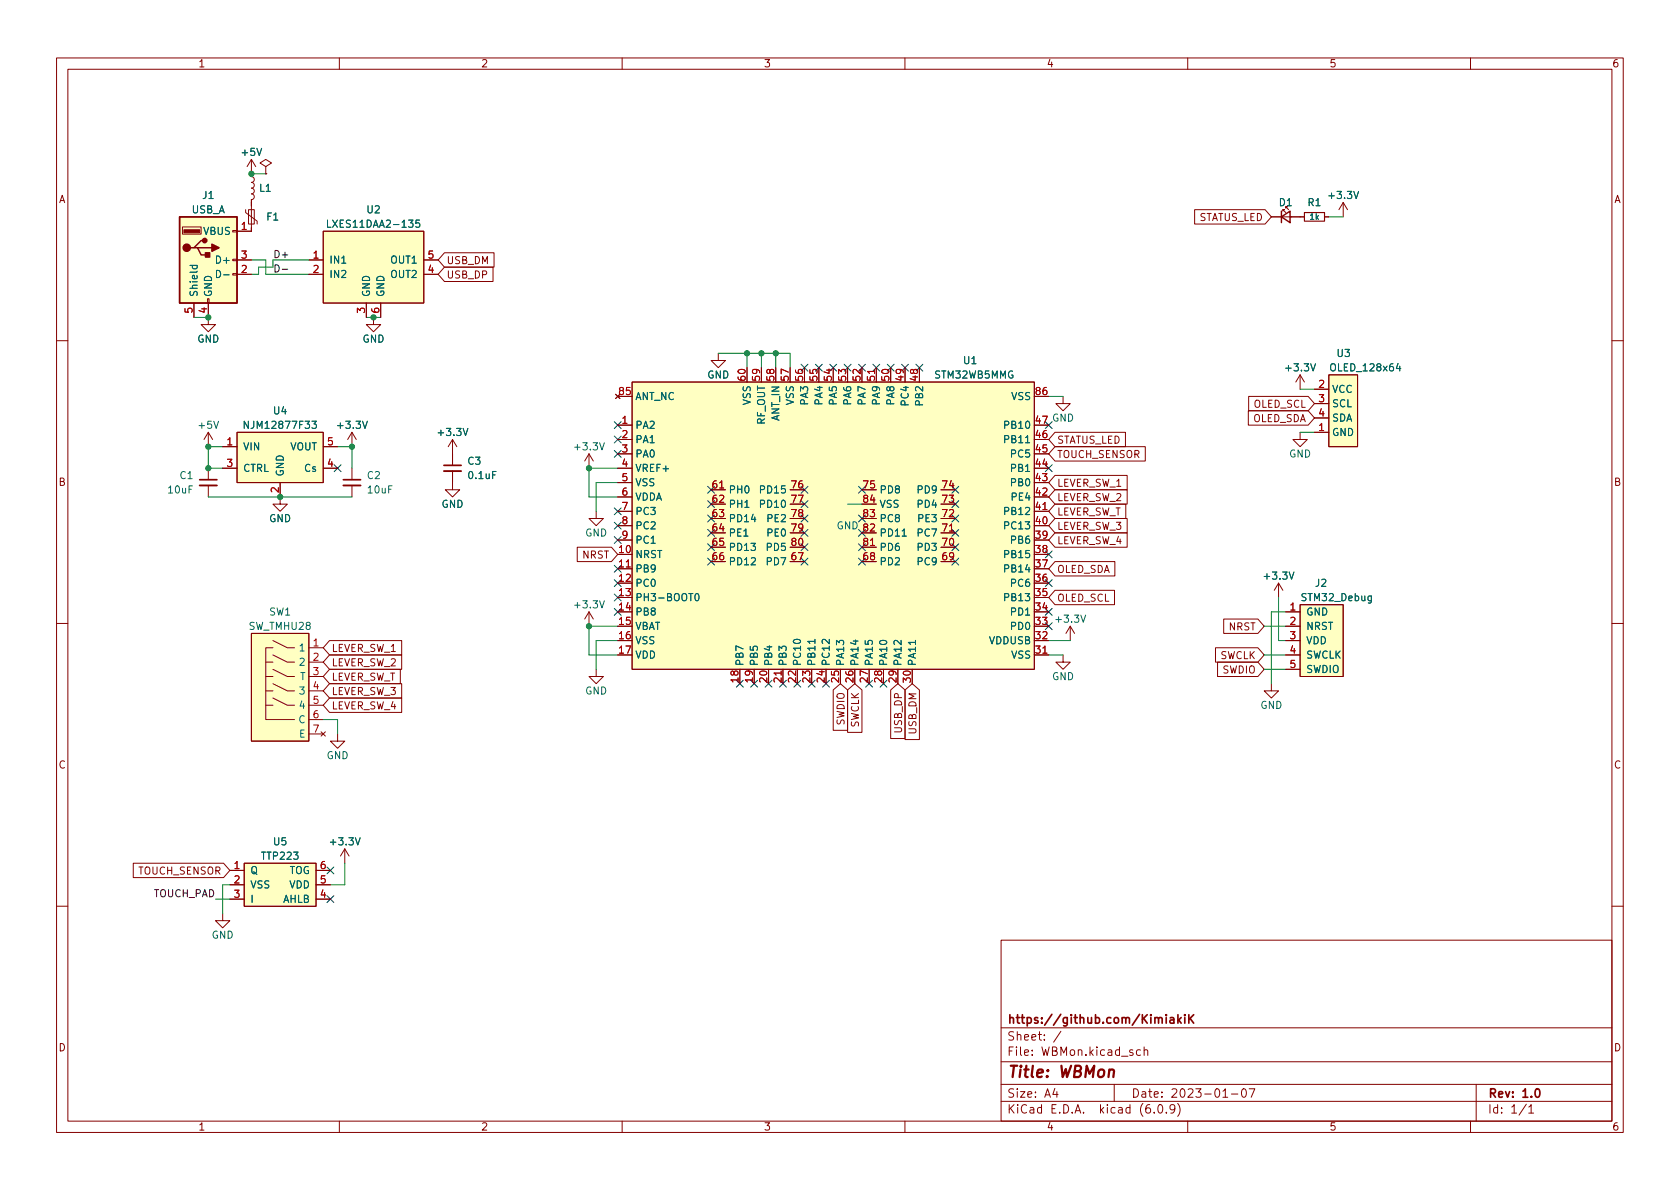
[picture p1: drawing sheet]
<svg xmlns="http://www.w3.org/2000/svg" width="297mm" height="210mm" viewBox="0 0 297 210" stroke-linecap="round" stroke-linejoin="round" font-family="sans-serif">
<g fill="none" stroke="#840000" stroke-width=".18">
<path d="M10 10.2h277v190.1h-277zM12 12.2h273v186.1h-273zM60 10.2v2M110 10.2v2M160 10.2v2M210 10.2v2M260 10.2v2M43.4 37.1v.5l2.1 1.5v.5M43.9 37.1h1.1v2.5h-1.1zM44.4 28.2l.1 3 .3 .2 .2 .3-.2 .4-.3 .2 .3 .1 .2 .3-.2 .4-.3 .2 .4 .2v.4l-.1 .3-.3 .1 .3 .1 .2 .4-.2 .4-.3 .1-.1 5.6h-2.5M44.4 28.2l-.7 1.3M44.4 28.2l.8 1.3"/>
<path d="M47 29.5l1-.7-1-.6-1 .6 1 .7v1.2M47 30.7h.1M211.2 37.1h12.5l1.1 1.2-1.1 1.3h-12.5zM224.8 38.3h5.8M226.8 37.3v-.2h.3h-.3l.5 .5M227.3 36.8v-.2h.3h-.3l.5 .5M234.2 38.3h.7M237.5 35.8l-.8 1.3M237.5 35.8v2.5M237.5 35.8l.8 1.3M32.3 40.1h3.3v1.3h-3.3zM34.3 53.6v2.5"/>
<path d="M36.7 52.8h.3v.8h-.3zM36.8 53.6v3.8h1.3l-1.3 1.3-1.2-1.3h1.2M41.1 48.4h.8v.2h-.8zM41.1 45.8h.8v.3h-.8zM41.1 40.8h.8v.2h-.8zM41.9 46h2.5M41.9 48.5h2.5M54.6 46h2.5M54.6 48.5h2.5M57.1 40.9h17.8v12.7h-17.8zM64.8 53.6v2.5M66 56.1v1.3h1.3l-1.3 1.3-1.2-1.3h1.2"/>
<path d="M67.3 53.6v2.5M74.9 46h2.6M74.9 48.5h2.6M78.6 47.2h8.6v2.6h-8.6l-1.1-1.3zM78.6 44.7h8.8v2.5h-8.8l-1.1-1.2zM10 60.2h2M36.8 76.4l-.7 1.3M36.8 76.4v2.6M36.8 76.4l.8 1.3M39.4 79h2.5M41.9 76.4h15.2v8.9h-15.2zM57.1 79h2.6"/>
<path d="M62.2 76.4v2.6M62.2 76.4l-.7 1.3M62.2 76.4l.8 1.3M80 77.7v4.6M80 77.7l-.8 1.3M80 77.7l.8 1.3M108.8 69.7l.8 .8M109.2 75.2h2.6M109.2 77.7h2.6M109.6 69.7l-.8 .8M111.8 67.6h71.1v50.8h-71.1zM127 62.5v1.2h1.3l-1.3 1.3-1.3-1.3h1.3"/>
<path d="M154.9 65v2.6M186.5 79h16v2.5h-16l-1.1-1.2zM186.5 76.4h12.5v2.6h-12.5l-1.1-1.3zM188 70.1v1.3h1.2l-1.2 1.2-1.3-1.2h1.3M220.7 72.6h10.6l1.1 1.3-1.1 1.3h-10.6zM220.8 70.1h10.5l1.1 1.3-1.1 1.2h-10.5zM229.9 76.4v1.3h1.2l-1.2 1.3-1.3-1.3h1.3M229.9 66.3l-.8 1.3M229.9 66.3v2.5M229.9 66.3l.7 1.3M232.4 76.4h2.5M232.4 68.8h2.5"/>
<path d="M232.4 71.4h2.5M232.4 73.9h2.5M234.9 66.3h5.1v12.7h-5.1zM285 60.2h2M36.8 82.8v2M36.8 85.8v2.1M39.4 82.8h2.5M49.5 85.3v3.8h1.3l-1.3 1.3-1.2-1.3h1.2M57.1 82.8h2.6M62.2 82.8v2M62.2 85.8v2.1M80 83.3v3.3h1.3l-1.3 1.3-1.3-1.3h1.3"/>
<path d="M102.1 96.8h6l1.1 1.2-1.1 1.3h-6zM104.1 80.3v2.5M104.1 80.3l-.7 1.2M104.1 80.3l.8 1.2M105.4 90.4v1.3h1.3l-1.3 1.3-1.3-1.3h1.3M109.2 82.8h2.6M109.2 80.3h2.6M109.2 90.4h2.6M109.2 85.3h2.6M109.2 87.9h2.6M109.2 93h2.6M109.2 95.5h2.6"/>
<path d="M125.7 86.6h2.6M149.9 89.1v1.3h1.2l-1.2 1.3-1.3-1.3h1.3M152.4 96.8h2.5M166.4 94.2h2.5M182.9 90.4h2.5M186.5 84.1h12.8v2.5h-12.8l-1.1-1.3zM186.5 99.3h10.6v2.5h-10.6l-1.1-1.2zM186.5 91.7h12.8v2.5h-12.8l-1.1-1.2zM186.5 86.6h12.8v2.5h-12.8l-1.1-1.2zM186.5 89.1h12.6v2.6h-12.6l-1.1-1.3zM186.5 94.2h12.8v2.6h-12.8l-1.1-1.3zM10 110.2h2"/>
<path d="M44.4 112h10.2v19.1h-10.2zM47 119.6h1.3M47 117.1h1.3M48.3 118.4l2.5 1.2h1.3M48.3 115.8l2.5 1.3h1.3M48.3 113.3l2.5 1.2h1.3M48.3 114.5h-1.3v12.7h5.1M54.6 119.6h2.5M54.6 117.1h2.5M54.6 114.5h2.5M58.3 113.3h12.7v2.5h-12.7l-1.2-1.3zM58.3 115.8h12.7v2.6h-12.7l-1.2-1.3z"/>
<path d="M58.3 118.4h12.5v2.5h-12.5l-1.2-1.3zM104.1 108.2l-.7 1.3M104.1 108.2v2.5M104.1 108.2l.8 1.3M105.4 118.4v1.2h1.3l-1.3 1.3-1.3-1.3h1.3M109.2 100.6h2.6M138.4 118.4v2.5M182.9 115.8h2.5M186.5 104.4h10.6v2.5h-10.6l-1.1-1.2zM188 115.8v1.3h1.2l-1.2 1.3-1.3-1.3h1.3M189.2 110.7l-.7 1.3M189.2 110.7v2.6"/>
<path d="M189.2 110.7l.8 1.3M214.9 114.5h7.5l1.1 1.3-1.1 1.3h-7.5zM215.3 117.1h7.1l1.1 1.3-1.1 1.2h-7.1zM216.4 109.5h6l1.1 1.2-1.1 1.3h-6zM226.1 103.1l-.8 1.3M226.1 103.1v2.6M226.1 103.1l.7 1.3M227.3 115.8h2.6M227.3 108.2h2.6M227.3 110.7h2.6M227.3 113.3h2.6M227.3 118.4h2.6"/>
<path d="M229.9 106.9h7.6v12.7h-7.6zM285 110.2h2M47 124.7h1.3M47 122.2h1.3M48.3 123.4l2.5 1.3h1.3M48.3 120.9l2.5 1.3h1.3M54.6 124.7h2.5M54.6 122.2h2.5M54.6 127.2h2.5M54.6 129.8h2.5M56.8 129.4l.7 .8M57.5 129.4l-.7 .8"/>
<path d="M58.3 123.4h12.7v2.6h-12.7l-1.2-1.3zM58.3 120.9h12.7v2.5h-12.7l-1.2-1.2zM59.7 129.8v1.3h1.3l-1.3 1.2-1.3-1.2h1.3M147.3 122l1.3-1.1 1.3 1.1v7.1h-2.6zM149.9 122l1.2-1.1 1.3 1.1v7.5h-2.5zM157.5 122l1.2-1.1 1.3 1.1v8.6h-2.5zM160 122l1.3-1.1 1.3 1.1v8.8h-2.6zM224.8 120.9v1.3h1.3l-1.3 1.2-1.3-1.2h1.3M23.6 152.6h15.9l1.1 1.3-1.1 1.3h-15.9zM40.6 153.9h2.6M40.6 156.5h2.6M40.6 159h2.6"/>
<path d="M43.2 152.6h12.7v7.7h-12.7zM55.9 153.9h2.5M55.9 156.5h2.5M55.9 159h2.5M61 150.1l-.8 1.3M61 150.1v2.5M61 150.1l.7 1.3M10 160.2h2M39.4 161.5v1.3h1.2l-1.2 1.3-1.3-1.3h1.3M177 166.3h108v32h-108zM285 160.2h2M60 198.3v2"/>
<path d="M110 198.3v2M160 198.3v2M177 194.8h108M177 191.8h108M177 187.8h108M177 181.8h108M186.5 192.5l-.4 1h1M186.9 193v1M187.6 182.4l-1.3 1.9M197 191.8v3M201.6 185.7l-.4-.1-.3 .3v.4l.2 .3h.5M202.3 185.8l.2-.2 .4 .1v.9"/>
<path d="M202.3 185.1v1.5M204.1 196.7v.1M204.9 195.4l.2-.1a.81 .81 0 0 1 .6 .7 .81 .81 0 0 1-.3 .8h-.2a.81 .81 0 0 1-.6-.6 .81 .81 0 0 1 .3-.8zM206.2 196.7v.1M207.7 196l-.3 .3h-.3l-.2-.3 .1-.6 .4-.1 .2 .2a.99 .99 0 0 1-.3 1.3h-.3M208.2 195.1a1.72 1.72 0 0 1 0 2.3M210 198.3v2M216.2 194h.9M217.7 193.5h1.2M219.7 192.6l.2-.1a.81 .81 0 0 1 .5 .7 .81 .81 0 0 1-.3 .8h-.1a.81 .81 0 0 1-.6-.6 .81 .81 0 0 1 .3-.8zM220.9 192.5h1l-.7 1.5M260 198.3v2"/>
<path d="M261 191.8v6.5M269.9 195.3l-1.3 1.9M270.3 195.8l.4-.5v1.5M270.3 196.8h.9"/>
</g>
<g fill="none" stroke="#840000" stroke-width=".3">
<path d="M35.3 84.8h3.1M60.7 84.8h3.1M78.5 82.3h3M208.3 179.4v1.5M208.8 179.9l-.5 .6M209.5 179.4v.2M209.5 179.9v1M210.2 179.4v1.5M211.1 179.4l-.9 .9M206.9 180h.6l.1 .9M207.6 180.3l-.5 .1a.29 .29 0 0 0-.3 .2 .29 .29 0 0 0 .3 .3h.5M208.4 180.4l.4 .5"/>
<path d="M210.4 180.1l.7 .8M271.6 192.6l.2-.1a.82 .82 0 0 1 .6 .7 .82 .82 0 0 1-.3 .8h-.2a.81 .81 0 0 1-.6-.6 .81 .81 0 0 1 .3-.8z"/>
</g>
<path d="M196.1 189.3a.49 .49 0 0 1 .9 .1l-.2 1.1" fill="none" stroke="#840000" stroke-width=".4"/>
<path d="M35.3 85.8h3.1M60.7 85.8h3.1M78.5 83.3h3" fill="none" stroke="#840000" stroke-width=".33"/>
<g fill="#ffffc2" stroke="#ffffc2" stroke-width=".18">
<path d="M41.9 76.4h15.2v8.9h-15.2z"/>
<path d="M57.1 40.9h17.8v12.7h-17.8z"/>
<path d="M31.7 38.3h10.2v15.3h-10.2z"/>
<path d="M43.2 152.6h12.7v7.7h-12.7z"/>
<path d="M111.8 67.6h71.1v50.8h-71.1z"/>
<path d="M44.4 112h10.2v19.1h-10.2z"/>
<path d="M234.9 66.3h5.1v12.7h-5.1z"/>
<path d="M229.9 106.9h7.6v12.7h-7.6z"/>
</g>
<path d="M57.9 38.9v1.3h.6M74.2 38.9h-.6l-.1 .6 .2-.1 .4 .1 .1 .1v.5l-.2 .1-.5-.1M33.6 46.9h1.3M34.1 46.9l-.1 .4 .3 .2 .5-.1v-.5M38.3 47.8a.64 .64 0 0 1 .7 .6 .64 .64 0 0 1-.7 .7zM43.9 74.5v1.3l-.7-1.3v1.3M55.2 74.5h.7l-.4 .5 .4 .1v.5l-.2 .2-.5-.2M159.5 94.8h.7M123 105.1l.2-.1a.68 .68 0 0 1 .4 .6 .68 .68 0 0 1-.4 .6l-.2-.1-.1-.4zM144.1 113.1v.7M161.9 113.2v.8" fill="none" stroke="#006464" stroke-width=".18"/>
<path d="M31.7 38.3h10.2v15.3h-10.2zM226.6 38.3l1.5-1v2.1zM226.6 37.3v2.1M34.3 43.8h.6l.7 1.3h1.2M34.9 43.8h2.6M36.2 42.5h-.6l-1.3 1.3h-.6" fill="none" stroke="#840000" stroke-width=".25"/>
<g fill="#840000" stroke="#840000" stroke-width=".25">
<path d="M37.5 43.2l1.2 .6-1.2 .6z"/>
<path d="M36.3 44.7h.8v.8h-.8z"/>
<circle cx="33" cy="43.8" r=".63"/>
<circle cx="36.2" cy="42.5" r=".38"/>
</g>
<path d="M32.5 40.6h2.8v.5h-2.8z" fill="#840000" stroke="#840000" stroke-width=".18"/>
<path d="M230.6 37.6h3.6v1.5h-3.6z" fill="none" stroke="#840000" stroke-width=".2"/>
<path d="M48.6 46.8a.64 .64 0 0 1 .8 .7 .64 .64 0 0 1-.8 .6zM49.9 47.6h1" fill="none" stroke="#0f0f0f" stroke-width=".18"/>
<g fill="none" stroke="#009600" stroke-width=".18">
<path d="M44.4 30.7h2.6M234.9 38.3h2.6M34.3 56.1h2.5M44.4 46h2.6v2.5h7.6M54.6 46h-6.3v1.2h-2.6v1.3h-1.3M64.8 56.1h2.5M39.4 79h-2.6v3.8h2.6M59.7 79h2.5v3.8M127 62.5h12.7v2.5M132.1 62.5v2.5M134.6 62.5v2.5M137.2 62.5v2.5"/>
<path d="M185.4 70.1h2.6M229.9 68.8h2.5M229.9 76.4h2.5M36.8 87.9h25.4M109.2 82.8h-5.1v5.1h5.1M109.2 85.3h-3.8v5.1M149.9 89.1h2.5M109.2 113.3h-3.8v5.1M109.2 110.7h-5.1v5.1h5.1M185.4 113.3h3.8M185.4 115.8h2.6M223.5 115.8h3.8"/>
<path d="M223.5 110.7h3.8M223.5 118.4h3.8M226.1 105.7v7.6h1.2M227.3 108.2h-2.5v12.7M57.1 127.2h2.6v2.6M38.1 159h2.5M40.6 156.5h-1.2v5M61 152.6v3.9h-2.6"/>
</g>
<g fill="none" stroke="#000084" stroke-width=".18">
<path d="M108.6 79.6l1.2 1.3M108.6 74.6l1.2 1.2M108.6 77.1l1.2 1.2M109.8 79.6l-1.2 1.3M109.8 74.6l-1.2 1.2M109.8 77.1l-1.2 1.2M141.6 64.4l1.2 1.2M142.8 64.4l-1.2 1.2M144.2 64.4l1.2 1.2M145.4 64.4l-1.2 1.2M146.7 64.4l1.2 1.2M147.9 64.4l-1.2 1.2"/>
<path d="M149.3 64.4l1.2 1.2M150.5 64.4l-1.2 1.2M151.8 64.4l1.2 1.2M153 64.4l-1.2 1.2M154.3 64.4l1.2 1.2M155.5 64.4l-1.2 1.2M156.9 64.4l1.2 1.2M158.1 64.4l-1.2 1.2M159.4 64.4l1.2 1.2M160.6 64.4l-1.2 1.2M162 64.4l1.2 1.2M163.2 64.4l-1.2 1.2"/>
<path d="M184.8 74.6l1.2 1.2M186 74.6l-1.2 1.2M59.1 82.2l1.2 1.2M60.3 82.2l-1.2 1.2M108.6 100l1.2 1.2M108.6 92.3l1.2 1.3M108.6 94.9l1.2 1.2M108.6 89.8l1.2 1.2M109.8 100l-1.2 1.2M109.8 92.3l-1.2 1.3M109.8 94.9l-1.2 1.2M109.8 89.8l-1.2 1.2"/>
<path d="M125.1 88.5l1.2 1.3M125.1 93.6l1.2 1.2M125.1 86l1.2 1.2M125.1 91.1l1.2 1.2M125.1 96.2l1.2 1.2M125.1 98.7l1.2 1.2M126.3 86l-1.2 1.2M126.3 88.5l-1.2 1.3M126.3 93.6l-1.2 1.2M126.3 98.7l-1.2 1.2M126.3 91.1l-1.2 1.2M126.3 96.2l-1.2 1.2"/>
<path d="M141.6 91.1l1.2 1.2M141.6 88.5l1.2 1.3M141.6 86l1.2 1.2M141.6 93.6l1.2 1.2M141.6 96.2l1.2 1.2M141.6 98.7l1.2 1.2M142.8 91.1l-1.2 1.2M142.8 88.5l-1.2 1.3M142.8 86l-1.2 1.2M142.8 93.6l-1.2 1.2M142.8 96.2l-1.2 1.2M142.8 98.7l-1.2 1.2"/>
<path d="M151.8 98.7l1.2 1.2M151.8 96.2l1.2 1.2M151.8 91.1l1.2 1.2M151.8 93.6l1.2 1.2M151.8 86l1.2 1.2M153 96.2l-1.2 1.2M153 91.1l-1.2 1.2M153 93.6l-1.2 1.2M153 86l-1.2 1.2M153 98.7l-1.2 1.2M168.3 93.6l1.2 1.2M168.3 98.7l1.2 1.2"/>
<path d="M168.3 96.2l1.2 1.2M168.3 91.1l1.2 1.2M168.3 86l1.2 1.2M168.3 88.5l1.2 1.3M169.5 91.1l-1.2 1.2M169.5 93.6l-1.2 1.2M169.5 98.7l-1.2 1.2M169.5 96.2l-1.2 1.2M169.5 86l-1.2 1.2M169.5 88.5l-1.2 1.3M184.8 97.4l1.2 1.2M184.8 82.2l1.2 1.2"/>
<path d="M186 82.2l-1.2 1.2M186 97.4l-1.2 1.2M108.6 102.5l1.2 1.2M108.6 105l1.2 1.3M108.6 107.6l1.2 1.2M109.8 102.5l-1.2 1.2M109.8 107.6l-1.2 1.2M109.8 105l-1.2 1.3M184.8 110.1l1.2 1.2M184.8 107.6l1.2 1.2M184.8 102.5l1.2 1.2M186 110.1l-1.2 1.2"/>
<path d="M186 107.6l-1.2 1.2M186 102.5l-1.2 1.2M130.2 120.3l1.2 1.2M131.4 120.3l-1.2 1.2M132.7 120.3l1.3 1.2M134 120.3l-1.3 1.2M135.3 120.3l1.2 1.2M136.5 120.3l-1.2 1.2M137.8 120.3l1.2 1.2M139 120.3l-1.2 1.2M140.4 120.3l1.2 1.2M141.6 120.3l-1.2 1.2"/>
<path d="M142.9 120.3l1.2 1.2M144.1 120.3l-1.2 1.2M145.4 120.3l1.3 1.2M146.7 120.3l-1.3 1.2M153.1 120.3l1.2 1.2M154.3 120.3l-1.2 1.2M155.6 120.3l1.2 1.2M156.8 120.3l-1.2 1.2M57.8 153.3l1.2 1.2M57.8 158.4l1.2 1.2M59 158.4l-1.2 1.2M59 153.3l-1.2 1.2"/>
</g>
<g fill="#009600" stroke="#009600" stroke-width=".18">
<circle cx="36.8" cy="56.1" r=".46"/>
<circle cx="36.8" cy="79" r=".46"/>
<circle cx="36.8" cy="82.8" r=".46"/>
<circle cx="49.5" cy="87.9" r=".46"/>
<circle cx="44.4" cy="30.7" r=".46"/>
<circle cx="62.2" cy="79" r=".46"/>
<circle cx="66" cy="56.1" r=".46"/>
<circle cx="104.1" cy="82.8" r=".46"/>
<circle cx="137.2" cy="62.5" r=".46"/>
<circle cx="134.6" cy="62.5" r=".46"/>
<circle cx="132.1" cy="62.5" r=".46"/>
<circle cx="104.1" cy="110.7" r=".46"/>
</g>
<text font-size="2.8" fill="#840000" x="178" y="190.6">Title: WBMon</text>
<g font-size="2.1" fill="#840000">
<text x="178" y="184">Sheet: /</text>
<text x="178" y="181">https://github.com/KimiakiK</text>
<text x="178" y="186.7">File: WBMon.kicad_sch</text>
<text x="178" y="196.9">KiCad E.D.A. kicad (6.0.9)</text>
<text x="178" y="194.1">Size: A4</text>
<text x="200" y="194.1">Date: 2023-01-07</text>
<text x="263" y="194.1">Rev: 1.0</text>
<text x="263" y="196.9">Id: 1/1</text>
</g>
<g font-size="1.8" fill="#840000">
<text x="35" y="11.9">1</text>
<text x="85" y="11.9">2</text>
<text x="135" y="11.9">3</text>
<text x="185" y="11.9">4</text>
<text x="235" y="11.9">5</text>
<text x="285" y="11.9">6</text>
<text x="10.3" y="35.9">A</text>
<text x="285.3" y="35.9">A</text>
<text x="211.8" y="39.1">STATUS_LED</text>
<text x="78.9" y="46.7">USB_DM</text>
<text x="78.9" y="49.2">USB_DP</text>
<text x="221.4" y="74.6">OLED_SDA</text>
<text x="221.5" y="72.1">OLED_SCL</text>
<text x="186.8" y="81">TOUCH_SENSOR</text>
<text x="186.8" y="78.4">STATUS_LED</text>
<text x="10.3" y="85.9">B</text>
<text x="186.8" y="86.1">LEVER_SW_1</text>
<text x="186.8" y="88.6">LEVER_SW_2</text>
<text x="285.3" y="85.9">B</text>
<text x="186.8" y="93.7">LEVER_SW_3</text>
<text x="186.8" y="91.1">LEVER_SW_T</text>
<text x="103" y="98.8">NRST</text>
<text x="186.8" y="101.3">OLED_SDA</text>
<text x="186.8" y="96.2">LEVER_SW_4</text>
<text x="186.8" y="106.4">OLED_SCL</text>
<text x="217.3" y="111.5">NRST</text>
<text x="58.6" y="115.3">LEVER_SW_1</text>
<text x="58.6" y="117.8">LEVER_SW_2</text>
<text x="215.6" y="116.5">SWCLK</text>
<text x="216.1" y="119.1">SWDIO</text>
<text x="58.6" y="120.4">LEVER_SW_T</text>
<text x="58.6" y="125.4">LEVER_SW_4</text>
<text x="58.6" y="122.9">LEVER_SW_3</text>
<text x="149.3" y="128.3" transform="rotate(-90 149.3 128.3)">SWDIO</text>
<text x="151.9" y="128.8" transform="rotate(-90 151.9 128.8)">SWCLK</text>
<text x="159.5" y="129.5" transform="rotate(-90 159.5 129.5)">USB_DP</text>
<text x="162" y="129.8" transform="rotate(-90 162 129.8)">USB_DM</text>
<text x="10.3" y="135.9">C</text>
<text x="285.3" y="135.9">C</text>
<text x="24.5" y="154.6">TOUCH_SENSOR</text>
<text x="10.3" y="185.9">D</text>
<text x="285.3" y="185.9">D</text>
<text x="35" y="199.9">1</text>
<text x="85" y="199.9">2</text>
<text x="135" y="199.9">3</text>
<text x="185" y="199.9">4</text>
<text x="235" y="199.9">5</text>
<text x="285" y="199.9">6</text>
</g>
<g font-size="1.8" fill="#006464">
<text x="42.9" y="27.6">+5V</text>
<text x="35.8" y="35.2">J1</text>
<text x="45.9" y="33.9">L1</text>
<text x="235.2" y="35.2">+3.3V</text>
<text x="33.8" y="37.7">USB_A</text>
<text x="36" y="41.5">VBUS</text>
<text x="47.2" y="39">F1</text>
<text x="58.6" y="40.3">LXES11DAA2-135</text>
<text x="64.9" y="37.7">U2</text>
<text x="226.2" y="36.4">D1</text>
<text x="231.3" y="36.4">R1</text>
<text x="38.6" y="46.6">D+</text>
<text x="58.2" y="46.6">IN1</text>
<text x="69.2" y="46.6">OUT1</text>
<text x="34.9" y="52.6" transform="rotate(-90 34.9 52.6)">Shield</text>
<text x="37.5" y="52.6" transform="rotate(-90 37.5 52.6)">GND</text>
<text x="39" y="49.1">D-</text>
<text x="58.2" y="49.1">IN2</text>
<text x="65.4" y="52.6" transform="rotate(-90 65.4 52.6)">GND</text>
<text x="67.9" y="52.6" transform="rotate(-90 67.9 52.6)">GND</text>
<text x="69.2" y="49.1">OUT2</text>
<text x="34.9" y="60.6">GND</text>
<text x="64.1" y="60.6">GND</text>
<text x="170.4" y="64.4">U1</text>
<text x="227.5" y="65.7">+3.3V</text>
<text x="235.5" y="65.7">OLED_128x64</text>
<text x="236.4" y="63.1">U3</text>
<text x="112.3" y="70.7">ANT_NC</text>
<text x="125" y="66.9">GND</text>
<text x="132.7" y="71.6" transform="rotate(-90 132.7 71.6)">VSS</text>
<text x="140.3" y="71.6" transform="rotate(-90 140.3 71.6)">VSS</text>
<text x="142.9" y="71.5" transform="rotate(-90 142.9 71.5)">PA3</text>
<text x="145.4" y="71.5" transform="rotate(-90 145.4 71.5)">PA4</text>
<text x="148" y="71.5" transform="rotate(-90 148 71.5)">PA5</text>
<text x="150.5" y="71.5" transform="rotate(-90 150.5 71.5)">PA6</text>
<text x="153" y="71.5" transform="rotate(-90 153 71.5)">PA7</text>
<text x="155.6" y="71.5" transform="rotate(-90 155.6 71.5)">PA9</text>
<text x="158.1" y="71.5" transform="rotate(-90 158.1 71.5)">PA8</text>
<text x="160.7" y="71.5" transform="rotate(-90 160.7 71.5)">PC4</text>
<text x="163.2" y="71.5" transform="rotate(-90 163.2 71.5)">PB2</text>
<text x="165.3" y="66.9">STM32WB5MMG</text>
<text x="178.8" y="70.7">VSS</text>
<text x="235.5" y="69.5">VCC</text>
<text x="35.2" y="75.8">+5V</text>
<text x="43.7" y="75.8">NJM12877F33</text>
<text x="48.4" y="73.3">U4</text>
<text x="59.9" y="75.8">+3.3V</text>
<text x="77.7" y="77.1">+3.3V</text>
<text x="112.3" y="75.8">PA2</text>
<text x="135.3" y="75.1" transform="rotate(-90 135.3 75.1)">RF_OUT</text>
<text x="137.8" y="74.5" transform="rotate(-90 137.8 74.5)">ANT_IN</text>
<text x="177.9" y="75.8">PB10</text>
<text x="183.2" y="74.9">47 GND</text>
<text x="235.5" y="77.1">GND</text>
<text x="235.5" y="72">SCL</text>
<text x="235.5" y="74.5">SDA</text>
<text x="42.9" y="79.6">VIN</text>
<text x="42.9" y="83.4">CTRL</text>
<text x="51.2" y="79.6">VOUT</text>
<text x="53.9" y="83.4">Cs</text>
<text x="82.7" y="82.2">C3</text>
<text x="101.8" y="79.6">+3.3V</text>
<text x="112.3" y="78.4">PA1</text>
<text x="112.3" y="80.9">PA0</text>
<text x="112.3" y="83.4">VREF+</text>
<text x="177.9" y="78.4">PB11</text>
<text x="178.9" y="83.4">PB1</text>
<text x="178.9" y="80.9">PC5</text>
<text x="227.9" y="80.9">GND</text>
<text x="29.8" y="87.2">10uF</text>
<text x="31.8" y="84.7">C1</text>
<text x="50.2" y="84.3" transform="rotate(-90 50.2 84.3)">GND</text>
<text x="65" y="84.7">C2</text>
<text x="65.1" y="87.2">10uF</text>
<text x="78" y="89.8">GND</text>
<text x="83" y="84.7">0.1uF</text>
<text x="112.3" y="86">VSS</text>
<text x="112.3" y="88.5">VDDA</text>
<text x="128.8" y="87.2">PH0</text>
<text x="128.8" y="89.8">PH1</text>
<text x="134.8" y="87.2">PD15</text>
<text x="134.8" y="89.8">PD10</text>
<text x="155.4" y="87.2">PD8</text>
<text x="155.4" y="89.8">VSS</text>
<text x="162.4" y="89.8">PD4</text>
<text x="162.4" y="87.2">PD9</text>
<text x="178.9" y="86">PB0</text>
<text x="179" y="88.5">PE4</text>
<text x="47.6" y="92.3">GND</text>
<text x="103.4" y="94.9">GND</text>
<text x="112.3" y="91.1">PC3</text>
<text x="112.3" y="93.6">PC2</text>
<text x="128.8" y="92.3">PD14</text>
<text x="128.8" y="94.9">PE1</text>
<text x="135.8" y="92.3">PE2</text>
<text x="135.8" y="94.9">PE0</text>
<text x="147.9" y="93.6">GND 82</text>
<text x="155.4" y="94.9">PD11</text>
<text x="155.4" y="92.3">PC8</text>
<text x="162.4" y="94.9">PC7</text>
<text x="162.5" y="92.3">PE3</text>
<text x="177.9" y="93.6">PC13</text>
<text x="177.9" y="91.1">PB12</text>
<text x="112.3" y="98.7">NRST</text>
<text x="112.3" y="101.2">PB9</text>
<text x="112.3" y="96.1">PC1</text>
<text x="128.8" y="97.4">PD13</text>
<text x="128.8" y="99.9">PD12</text>
<text x="135.8" y="99.9">PD7</text>
<text x="135.8" y="97.4">PD5</text>
<text x="155.4" y="99.9">PD2</text>
<text x="155.4" y="97.4">PD6</text>
<text x="162.4" y="99.9">PC9</text>
<text x="162.4" y="97.4">PD3</text>
<text x="177.9" y="101.2">PB14</text>
<text x="177.9" y="98.7">PB15</text>
<text x="178.9" y="96.1">PB6</text>
<text x="101.8" y="107.6">+3.3V</text>
<text x="112.3" y="103.8">PC0</text>
<text x="112.3" y="106.3">PH3-BOOT0</text>
<text x="177.9" y="106.3">PB13</text>
<text x="178.9" y="103.8">PC6</text>
<text x="223.7" y="102.5">+3.3V</text>
<text x="230.3" y="106.3">STM32_Debug</text>
<text x="232.6" y="103.8">J2</text>
<text x="44.1" y="111.4">SW_TMHU28</text>
<text x="47.6" y="108.8">SW1</text>
<text x="112.3" y="108.8">PB8</text>
<text x="112.3" y="111.4">VBAT</text>
<text x="112.3" y="113.9">VSS</text>
<text x="174.9" y="113.9">VDDUSB</text>
<text x="178.9" y="111.4">PD0</text>
<text x="178.9" y="108.8">PD1</text>
<text x="186.9" y="110.1">+3.3V</text>
<text x="230.9" y="108.8">GND</text>
<text x="230.9" y="111.4">NRST</text>
<text x="230.9" y="113.9">VDD</text>
<text x="53.1" y="115.2">1</text>
<text x="53.1" y="117.7">2</text>
<text x="112.3" y="116.5">VDD</text>
<text x="131.4" y="117.9" transform="rotate(-90 131.4 117.9)">PB7</text>
<text x="134" y="117.9" transform="rotate(-90 134 117.9)">PB5</text>
<text x="136.5" y="117.9" transform="rotate(-90 136.5 117.9)">PB4</text>
<text x="139.1" y="117.9" transform="rotate(-90 139.1 117.9)">PB3</text>
<text x="141.6" y="117.9" transform="rotate(-90 141.6 117.9)">PC10</text>
<text x="144.1" y="117.9" transform="rotate(-90 144.1 117.9)">PB11</text>
<text x="146.7" y="117.9" transform="rotate(-90 146.7 117.9)">PC12</text>
<text x="149.2" y="117.9" transform="rotate(-90 149.2 117.9)">PA13</text>
<text x="151.8" y="117.9" transform="rotate(-90 151.8 117.9)">PA14</text>
<text x="154.3" y="117.9" transform="rotate(-90 154.3 117.9)">PA15</text>
<text x="156.8" y="117.9" transform="rotate(-90 156.8 117.9)">PA10</text>
<text x="159.4" y="117.9" transform="rotate(-90 159.4 117.9)">PA12</text>
<text x="161.9" y="117.9" transform="rotate(-90 161.9 117.9)">PA11</text>
<text x="178.8" y="116.5">VSS</text>
<text x="230.9" y="116.5">SWCLK</text>
<text x="230.9" y="119">SWDIO</text>
<text x="53" y="120.3">T</text>
<text x="53.1" y="122.8">3</text>
<text x="53.1" y="125.3">4</text>
<text x="103.4" y="122.8">GND</text>
<text x="186" y="120.3">GND</text>
<text x="222.8" y="125.3">GND</text>
<text x="52.8" y="127.9">C</text>
<text x="52.9" y="130.4">E</text>
<text x="57.7" y="134.2">GND</text>
<text x="48.4" y="149.5">U5</text>
<text x="58.6" y="149.5">+3.3V</text>
<text x="44.2" y="154.6">Q</text>
<text x="46.4" y="152">TTP223</text>
<text x="51" y="154.6">TOG</text>
<text x="44.2" y="157.1">VSS</text>
<text x="44.2" y="159.6">I</text>
<text x="50" y="159.6">AHLB</text>
<text x="51.1" y="157.1">VDD</text>
<text x="37.4" y="166">GND</text>
</g>
<g font-size="1.8" fill="#a90000">
<text x="42.7" y="40.6">1</text>
<text x="42.7" y="45.7">3</text>
<text x="55.4" y="45.7">1</text>
<text x="75.7" y="45.7">5</text>
<text x="42.7" y="48.3">2</text>
<text x="55.4" y="48.3">2</text>
<text x="75.7" y="48.3">4</text>
<text x="34" y="55.4" transform="rotate(-90 34 55.4)">5</text>
<text x="36.6" y="55.4" transform="rotate(-90 36.6 55.4)">4</text>
<text x="64.5" y="55.4" transform="rotate(-90 64.5 55.4)">3</text>
<text x="67.1" y="55.4" transform="rotate(-90 67.1 55.4)">6</text>
<text x="109.5" y="69.8">85</text>
<text x="131.8" y="67.3" transform="rotate(-90 131.8 67.3)">60</text>
<text x="134.4" y="67.3" transform="rotate(-90 134.4 67.3)">59</text>
<text x="136.9" y="67.3" transform="rotate(-90 136.9 67.3)">58</text>
<text x="139.4" y="67.3" transform="rotate(-90 139.4 67.3)">57</text>
<text x="142" y="67.3" transform="rotate(-90 142 67.3)">56</text>
<text x="144.5" y="67.3" transform="rotate(-90 144.5 67.3)">55</text>
<text x="147.1" y="67.3" transform="rotate(-90 147.1 67.3)">54</text>
<text x="149.6" y="67.3" transform="rotate(-90 149.6 67.3)">53</text>
<text x="152.1" y="67.3" transform="rotate(-90 152.1 67.3)">52</text>
<text x="154.7" y="67.3" transform="rotate(-90 154.7 67.3)">51</text>
<text x="157.2" y="67.3" transform="rotate(-90 157.2 67.3)">50</text>
<text x="159.8" y="67.3" transform="rotate(-90 159.8 67.3)">49</text>
<text x="162.3" y="67.3" transform="rotate(-90 162.3 67.3)">48</text>
<text x="183.2" y="69.8">86</text>
<text x="233.2" y="68.6">2</text>
<text x="233.2" y="71.1">3</text>
<text x="110" y="74.9">1</text>
<text x="110" y="77.5">2</text>
<text x="183.2" y="77.5">46</text>
<text x="183.2" y="74.9">47</text>
<text x="233.2" y="76.2">1</text>
<text x="233.2" y="73.7">4</text>
<text x="40.1" y="78.7">1</text>
<text x="40.1" y="82.5">3</text>
<text x="57.9" y="82.5">4</text>
<text x="57.9" y="78.7">5</text>
<text x="110" y="80">3</text>
<text x="110" y="82.5">4</text>
<text x="183.2" y="82.5">44</text>
<text x="183.2" y="80">45</text>
<text x="49.3" y="87.1" transform="rotate(-90 49.3 87.1)">2</text>
<text x="110" y="85.1">5</text>
<text x="110" y="87.6">6</text>
<text x="126" y="86.4">61</text>
<text x="126" y="88.9">62</text>
<text x="140" y="86.4">76</text>
<text x="140" y="88.9">77</text>
<text x="152.7" y="86.4">75</text>
<text x="152.7" y="88.9">84</text>
<text x="166.7" y="88.9">73</text>
<text x="166.7" y="86.4">74</text>
<text x="183.2" y="87.6">42</text>
<text x="183.2" y="85.1">43</text>
<text x="110" y="90.2">7</text>
<text x="110" y="92.7">8</text>
<text x="110" y="95.2">9</text>
<text x="126" y="91.4">63</text>
<text x="126" y="94">64</text>
<text x="140" y="91.4">78</text>
<text x="140" y="94">79</text>
<text x="152.7" y="91.4">83</text>
<text x="166.7" y="94">71</text>
<text x="166.7" y="91.4">72</text>
<text x="183.2" y="95.2">39</text>
<text x="183.2" y="92.7">40</text>
<text x="183.2" y="90.2">41</text>
<text x="109.5" y="97.8">10</text>
<text x="109.5" y="100.3">11</text>
<text x="126" y="96.5">65</text>
<text x="126" y="99.1">66</text>
<text x="140" y="99.1">67</text>
<text x="140" y="96.5">80</text>
<text x="152.7" y="99.1">68</text>
<text x="152.7" y="96.5">81</text>
<text x="166.7" y="99.1">69</text>
<text x="166.7" y="96.5">70</text>
<text x="183.2" y="100.3">37</text>
<text x="183.2" y="97.8">38</text>
<text x="109.5" y="102.9">12</text>
<text x="109.5" y="105.4">13</text>
<text x="109.5" y="107.9">14</text>
<text x="183.2" y="107.9">34</text>
<text x="183.2" y="105.4">35</text>
<text x="183.2" y="102.9">36</text>
<text x="228.1" y="107.9">1</text>
<text x="109.5" y="110.5">15</text>
<text x="109.5" y="113">16</text>
<text x="183.2" y="113">32</text>
<text x="183.2" y="110.5">33</text>
<text x="228.1" y="110.5">2</text>
<text x="228.1" y="113">3</text>
<text x="55.4" y="114.3">1</text>
<text x="55.4" y="116.8">2</text>
<text x="55.4" y="119.4">3</text>
<text x="109.5" y="115.6">17</text>
<text x="183.2" y="115.6">31</text>
<text x="228.1" y="115.6">4</text>
<text x="228.1" y="118.1">5</text>
<text x="55.4" y="121.9">4</text>
<text x="55.4" y="124.5">5</text>
<text x="130.6" y="120.6" transform="rotate(-90 130.6 120.6)">18</text>
<text x="133.1" y="120.6" transform="rotate(-90 133.1 120.6)">19</text>
<text x="135.6" y="120.6" transform="rotate(-90 135.6 120.6)">20</text>
<text x="138.2" y="120.6" transform="rotate(-90 138.2 120.6)">21</text>
<text x="140.7" y="120.6" transform="rotate(-90 140.7 120.6)">22</text>
<text x="143.3" y="120.6" transform="rotate(-90 143.3 120.6)">23</text>
<text x="145.8" y="120.6" transform="rotate(-90 145.8 120.6)">24</text>
<text x="148.3" y="120.6" transform="rotate(-90 148.3 120.6)">25</text>
<text x="150.9" y="120.6" transform="rotate(-90 150.9 120.6)">26</text>
<text x="153.4" y="120.6" transform="rotate(-90 153.4 120.6)">27</text>
<text x="156" y="120.6" transform="rotate(-90 156 120.6)">28</text>
<text x="158.5" y="120.6" transform="rotate(-90 158.5 120.6)">29</text>
<text x="161" y="120.6" transform="rotate(-90 161 120.6)">30</text>
<text x="55.4" y="127">6</text>
<text x="55.4" y="129.5">7</text>
<text x="41.4" y="153.7">1</text>
<text x="56.7" y="153.7">6</text>
<text x="41.4" y="156.2">2</text>
<text x="41.4" y="158.7">3</text>
<text x="56.7" y="158.7">4</text>
<text x="56.7" y="156.2">5</text>
</g>
<g font-size="1.8" fill="#0f0f0f">
<text x="48.3" y="45.6">D+</text>
<text x="27.1" y="158.6">TOUCH_PAD</text>
</g>
<text font-size="1.4" fill="#006464" x="231.6" y="38.9">1k</text>
</svg>
